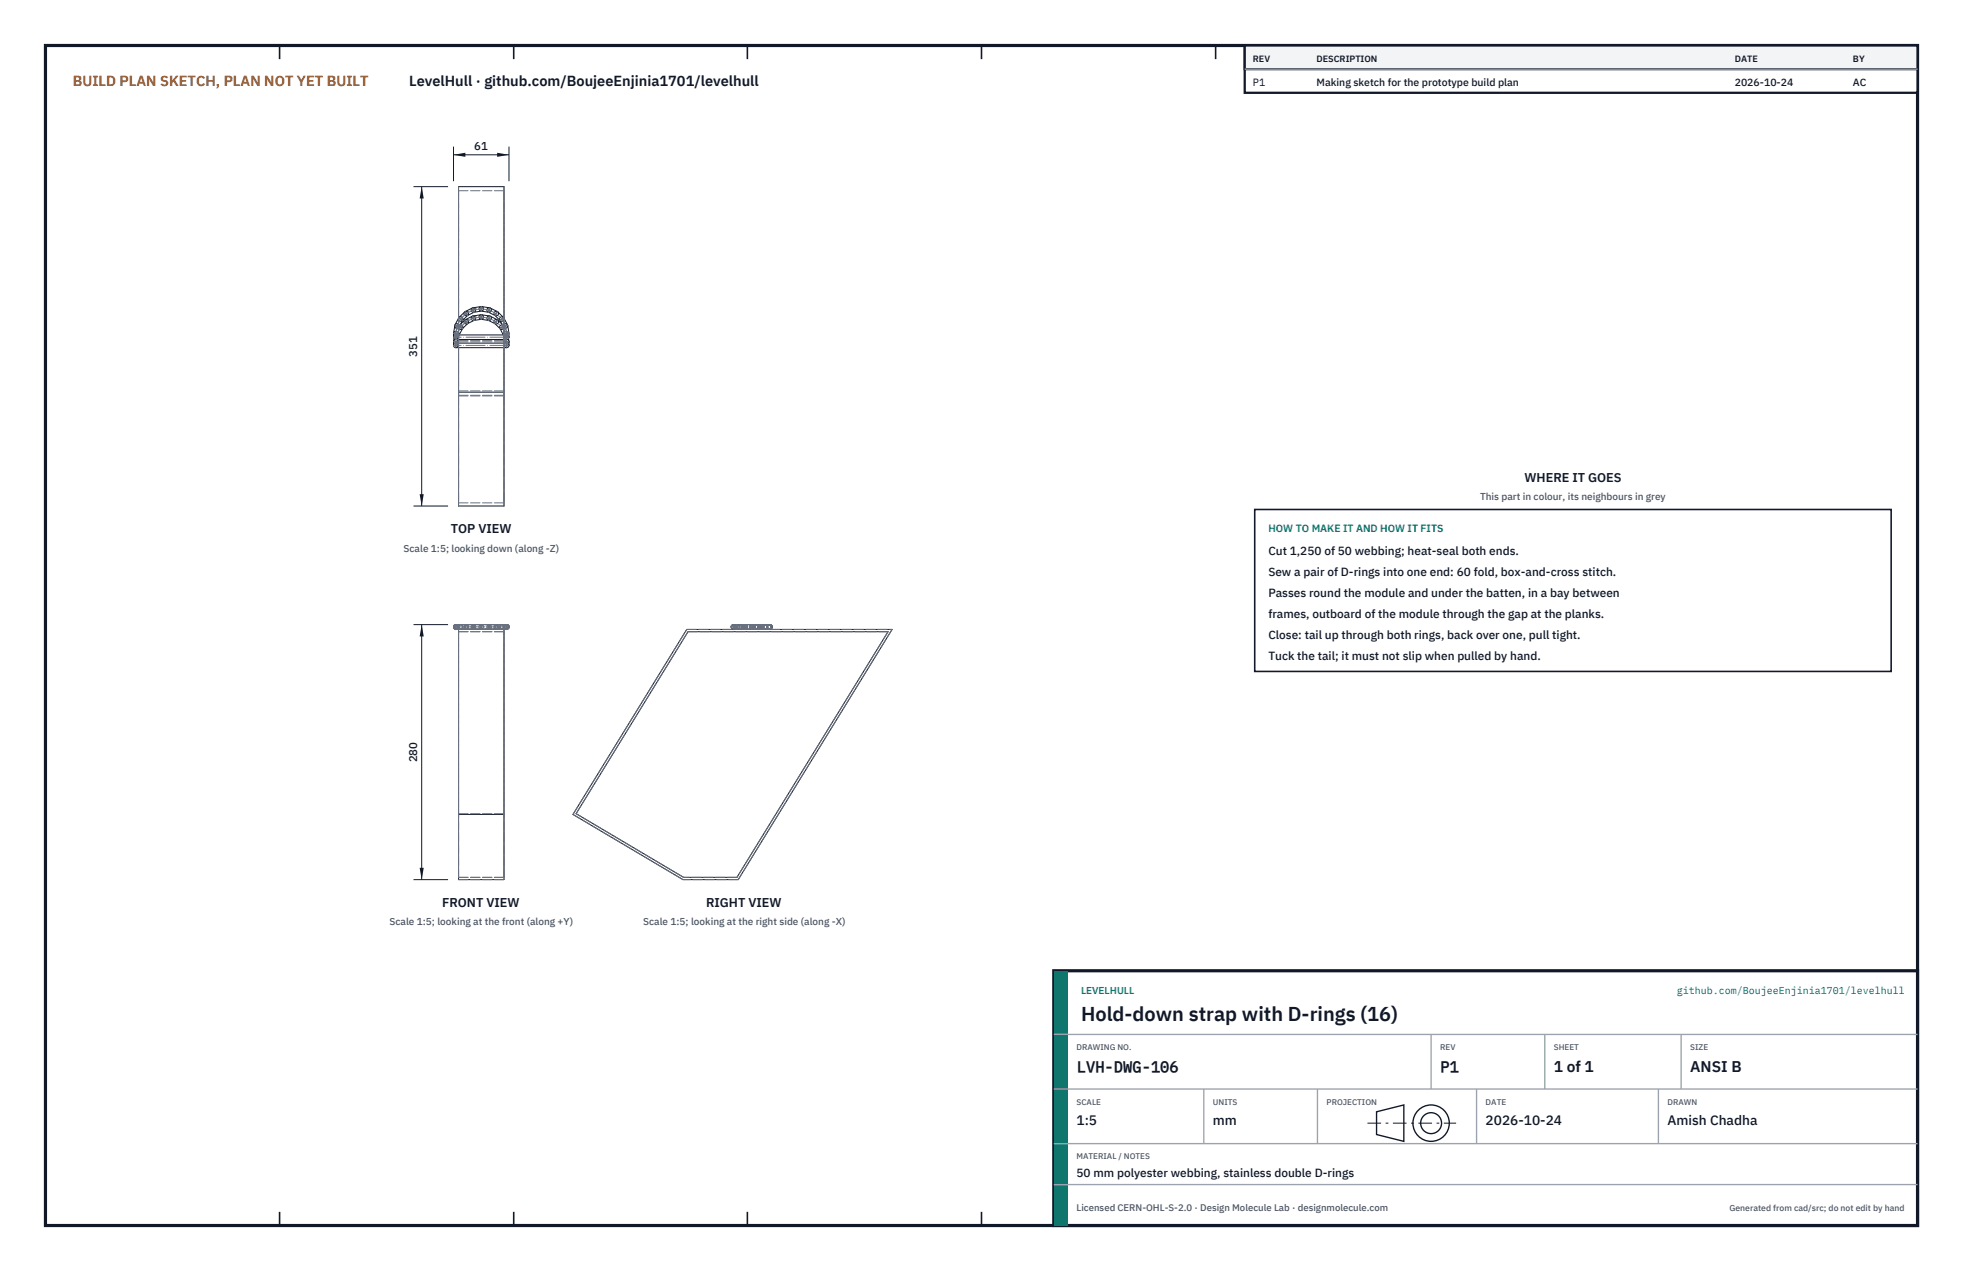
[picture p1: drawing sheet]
<svg xmlns="http://www.w3.org/2000/svg" width="432mm" height="279mm" viewBox="0 0 432 279" stroke-linecap="round" stroke-linejoin="round" font-family="sans-serif">
<path d="M10 10h411.8v259.4h-411.8z" fill="none" stroke="#111827" stroke-width=".7" stroke-linecap="butt"/>
<g fill="none" stroke="#111827" stroke-width=".35">
<path d="M61.5 10v3M113 10v3M164.4 10v3M215.9 10v3M267.4 10v3M318.9 10v3M370.3 10v3M61.5 266.4v3M113 266.4v3M164.4 266.4v3M215.9 266.4v3M267.4 266.4v3"/>
<path d="M318.9 266.4v3M370.3 266.4v3"/>
</g>
<g fill="none" stroke="#111727" stroke-width=".22">
<path d="M99.9 74.4l-.1 .6 1 .2M100 73.4l1 .1M100.3 73.6v1M100.3 75.4v1h11.2v-1M100.3 73.3l.7 .4M100.6 75.5l.2 .4M100.6 72.9a.5 .5 0 0 0-.7 .1 .5 .5 0 0 0 .1 .7 .5 .5 0 0 0 0 .9 .5 .5 0 0 0 .8-.5M100.7 73.9l.1 .2M100.8 75.1a.5 .5 0 0 0-.8-.4 .5 .5 0 0 0 0 .8 .5 .5 0 0 0 0 .9 .5 .5 0 0 0 .8-.5M100.8 75.1l-.1 .3M100.8 75.1h-1v.8h1M100.8 73.3h-1v.8h1"/>
<path d="M100.8 75.2v.2h10.2v-.2M100.8 73l.2 .6M100.9 69.9v-28.9h10v28.9M100.9 75.4v-.8h10v.8M100.9 76.4v34.8h10v-34.8M100.9 71.7l.9 .5M101 71.6l.7 .7M101 73.6h9.7M101 73.6h.1M101 73.6a5.1 5.1 0 0 1 4.9-3.4 5.1 5.1 0 0 1 4.8 3.4M101 71.5a.5 .5 0 0 0-.6-.3 .5 .5 0 0 0-.3 .7 .5 .5 0 0 0 .7 .1 .5 .5 0 0 0 .7 .4 .5 .5 0 0 0 .3-.6 .5 .5 0 0 0-.6-.4 5.1 5.1 0 0 1 4.7-3 5.1 5.1 0 0 1 4.6 3 .5 .5 0 0 0-.6 .7 .5 .5 0 0 0 .9 .1M101 71.7l-1-.1-.2 1.6 1 .2"/>
<path d="M101.8 70.4l-.9-.5-.8 1.5 .9 .5M102.9 71.1l-.7-.7-.9 .9M102.9 69.3l-.7-.7-1.2 1.2 .7 .7M104.4 70.4l-.5-.9-1.5 .8 .4 .9M104.4 68.6l-.5-.9-1.5 .8 .4 .9M105.8 70.2l.1-1 1.8 .3-.2 .9M105.8 68.4l.1-1 1.8 .3-.2 .9M105.9 70.2l-.1-1-1.7 .3 .1 .9M105.9 68.4l-.1-1-1.7 .3 .1 .9M107.4 70.4l.4-.9 1.6 .8-.5 .9M107.4 68.6l.4-.9 1.6 .8-.5 .9M108.8 71.1l.7-.7 .9 .9"/>
<path d="M108.8 69.3l.7-.7 1.2 1.2-.7 .7M110 70.4l.8-.5 .8 1.5-.9 .5M110.7 71.7l1-.1 .3 1.6-1 .2M110.7 71.5a.5 .5 0 0 1 .7-.3 .5 .5 0 0 1 .2 .7 .5 .5 0 0 1-.7 .1M110.7 73.6h.1M110.7 71.6l-.7 .7M110.8 71.7l-.8 .5M110.9 73l-.2 .6M111 75.1h1M111 75.9h1M111 73.3h1v.8M111 74.1h1"/>
<path d="M111 73.9a.5 .5 0 0 0 .4 .7 .5 .5 0 0 0 .6-.5M111.4 73.3l-.7 .4M111.5 73.6v1M111.7 73.4l-1 .1M111.8 73.7l.2 .4M111.9 74.4l.1 .6-1 .2M112 75.1a.5 .5 0 0 0-.8-.4 .5 .5 0 0 0 0 .8 .5 .5 0 0 0 0 .9 .5 .5 0 0 0 .8-.5M112 75.1l-.2 .4 .2 .4M112 75.1v.8M100.9 86.2h10M100.3 137.3a.5 .5 0 0 1 .5 .5 .5 .5 0 0 1-.5 .5M100.3 137.3a.5 .5 0 0 0-.5 .5 .5 .5 0 0 0 .5 .5"/>
<path d="M100.3 137.3v1M100.3 138.3h11.2M100.3 137.3h11.2M100.9 138.4h10v55h-10zM111.5 137.3a.5 .5 0 0 1 .5 .5 .5 .5 0 0 1-.5 .5M111.5 137.3a.5 .5 0 0 0-.5 .5 .5 .5 0 0 0 .5 .5M111.5 137.3v1M151.1 138.4h45.1l-33.8 55h-12.2l-24.2-14.4zM151.3 138.9h44l-33.2 54h-11.7l-23.7-14zM161.3 137.3a.5 .5 0 0 0-.5 .5 .5 .5 0 0 0 .5 .5M161.3 137.3a.5 .5 0 0 1 .5 .5 .5 .5 0 0 1-.5 .5M161.3 138.3h8.1"/>
<path d="M161.3 137.3h8.1M161.3 137.3v1M161.7 138.1l.4 .2M162.1 137.3v1M162.1 137.3l-.4 .2M162.1 137.3a.5 .5 0 0 1 .5 .5 .5 .5 0 0 1-.5 .5M163.1 137.3v1M163.9 137.3v1M163.9 137.3a.5 .5 0 0 1 .5 .5 .5 .5 0 0 1-.5 .5M165.6 137.3l.3 .5-.3 .5M165.6 137.3v1M165.6 137.3a.5 .5 0 0 0-.5 .5 .5 .5 0 0 0 .5 .5"/>
<path d="M165.6 137.3a.5 .5 0 0 1 .5 .5 .5 .5 0 0 1-.5 .5M167.1 137.3a.53 .53 0 0 1 .4 .5 .53 .53 0 0 1-.4 .5M167.1 137.3l.3 .5-.3 .5M167.1 137.3a.5 .5 0 0 0-.5 .5 .5 .5 0 0 0 .5 .5M167.1 137.3a.5 .5 0 0 1 .5 .5 .5 .5 0 0 1-.5 .5M168.3 137.3a.5 .5 0 0 1 .5 .5 .5 .5 0 0 1-.5 .5M168.3 137.3a.53 .53 0 0 1 .4 .5 .53 .53 0 0 1-.4 .5M168.3 137.3a.5 .5 0 0 0-.5 .5 .5 .5 0 0 0 .5 .5M169.1 137.3a.5 .5 0 0 1 .5 .5 .5 .5 0 0 1-.5 .5M169.4 137.3a.5 .5 0 0 1 .5 .5 .5 .5 0 0 1-.5 .5M100.9 179h10"/>
<circle cx="101.3" cy="70.1" r=".5"/>
<circle cx="102.6" cy="68.9" r=".5"/>
<circle cx="102.6" cy="70.7" r=".5"/>
<circle cx="104.1" cy="70" r=".5"/>
<circle cx="104.1" cy="68.2" r=".5"/>
<circle cx="105.9" cy="69.7" r=".5"/>
<circle cx="105.9" cy="67.9" r=".5"/>
<circle cx="107.6" cy="70" r=".5"/>
<circle cx="107.6" cy="68.2" r=".5"/>
<circle cx="109.2" cy="68.9" r=".5"/>
<circle cx="109.2" cy="70.7" r=".5"/>
<circle cx="110.4" cy="70.1" r=".5"/>
<circle cx="100.3" cy="137.8" r=".5"/>
<circle cx="111.5" cy="137.8" r=".5"/>
<circle cx="161.3" cy="137.8" r=".5"/>
</g>
<g fill="none" stroke="#6a7180" stroke-width=".22" stroke-dasharray="2.1 .5">
<path d="M100.9 41v33.9M100.9 41.9v33.3M100.9 41.9h10M110.9 41v33.9M110.9 41.9v33.3M99.9 74.4l.1-1M100 75.5l.2 .1 .5-.2M100 73.7l.5 .1 .3-.5M100.1 73.2l.2 .1M100.1 73.2l.8-1.5M100.3 75.1h-.5M100.3 75.9h-.5"/>
<path d="M100.3 75.1l-.5-.1M100.3 75.9v.5M100.3 75.4v.5M100.3 73.3h-.5M100.3 74.1h-.5M100.3 73.3l-.5-.1M100.3 74.1v.5M100.3 73.6v.5M100.5 73.4h-.5M100.5 73.4l-.4-.2M100.5 71.6h-.5M100.5 71.6l-.4-.2"/>
<path d="M100.6 75.5h-.6M100.7 73.9l-.3-.3-.4 .1M100.8 75.2l-.5-.1M100.8 73.4l-.5-.1M100.8 75.2l.2-1.6M100.8 73.4l.2-1.7M100.8 75.1h-.5M100.8 75.9h-.5M100.8 73.3h-.5M100.8 74.1h-.5M100.8 75.9v-.5M100.8 75.2v-.1"/>
<path d="M100.8 75.4h-.5M100.8 74.1v-.8M100.8 73.3l-.2-.4M100.8 73a.5 .5 0 0 0-.7 .2 .5 .5 0 0 0 .2 .7 .5 .5 0 0 0 .7-.3M100.8 72l.2-.4M100.9 74.6h-.6M100.9 74.9h10M100.9 74.9v12.1M100.9 76.4v-1M100.9 74.6v-4.7M100.9 75.2v11.7M100.9 75.2h10"/>
<path d="M101 73.7l-.5-.3M101 71.9l-.5-.3M101 73.7v-.1M101 71.9l.2-.5M101 71.6l.3-.3M101 73.6h-.7M101 73.6v-.1M101 73.5l-.5-.1M101 71.7l-.5-.1M101 71.6v-.1M101.2 71.4l-.3 .4-.1 .2M101.3 71.9l-.4-.2"/>
<path d="M101.3 71.9l-.3-.3M101.3 70.1l-.4-.2M101.3 70.1l-.3-.3M101.7 72.3l-.4-.4M101.7 70.5l-.4-.4M101.7 72.3v-.1M101.7 70.5v-.1M101.7 72.2h.1M101.7 70.4h.1M101.8 72.2l-.5-.3M101.8 70.4l-.5-.3M102.6 70.7l-.4-.3"/>
<path d="M102.6 70.7l-.2-.4M102.6 68.9l-.4-.3M102.6 68.9l-.2-.4M102.8 71.2l-.2-.5M102.8 69.4l-.2-.5M102.8 71.2l.1-.1M102.8 69.4l.1-.1M102.9 71.1h.1M102.9 69.3h.1M102.9 71.1l-.3-.4M102.9 69.3l-.3-.4M104.1 70l-.2-.5"/>
<path d="M104.1 70v-.5M104.1 68.2l-.2-.5M104.1 68.2v-.5M104.2 70.4l-.1-.4M104.2 68.6l-.1-.4M104.2 70.4h.1M104.2 68.6h.1M104.3 70.4h.1M104.3 68.6h.1M104.4 70.4l-.3-.4M104.4 68.6l-.3-.4M105.8 70.2l.1-.5"/>
<path d="M105.8 68.4l.1-.5M105.8 70.2h.1M105.8 68.4h.1M105.9 69.7l-.1-.5M105.9 69.7v-.5M105.9 67.9l-.1-.5M105.9 67.9v-.5M105.9 70.2h.1M105.9 68.4h.1M105.9 70.2v-.5M105.9 68.4v-.5M107.4 70.4l.2-.4"/>
<path d="M107.4 68.6l.2-.4M107.4 70.4h.1M107.4 68.6h.1M107.5 70.4l.1-.4M107.5 68.6l.1-.4M107.6 70l.1-.5M107.6 70l.2-.5M107.6 68.2l.1-.5M107.6 68.2l.2-.5M108.8 71.1l.4-.4M108.8 69.3l.4-.4M108.8 71.1h.1"/>
<path d="M108.8 69.3h.1M108.9 71.1v.1M108.9 69.3v.1M108.9 71.2l.3-.5M108.9 69.4l.3-.5M109.2 70.7l.2-.4M109.2 70.7l.3-.3M109.2 68.9l.2-.4M109.2 68.9l.3-.3M110 72.2l.4-.3M110 70.4l.4-.3M110 72.2h.1"/>
<path d="M110 70.4h.1M110 72.2v.1M110 70.4v.1M110 72.3l.4-.4M110 70.5l.4-.4M110.4 71.9l.3-.3M110.4 71.9l.4-.2M110.4 70.1l.3-.3M110.4 70.1l.4-.2M110.4 71.3l.3 .3M110.5 71.4l.2 .5M110.7 73.5l.5-.1"/>
<path d="M110.7 71.7l.5-.1M110.7 73.5v.1M110.7 71.7l.3 1.7M110.7 71.5l.2 .5M110.7 73.6v.1M110.7 73.6l.3 1.6M110.7 73.6a.5 .5 0 0 0 .6 .3 .5 .5 0 0 0 .4-.5M110.7 73.7l.5-.3M110.7 71.9l.5-.3M110.8 72.2l.1-.3M110.8 71.7l.8 1.5M110.9 74.9v12.1"/>
<path d="M110.9 76.4v-1M110.9 74.6v-4.7M110.9 75.2v11.7M110.9 71.9l-.4-.5M111 75.9h.5M111 75.1h.5M111 74.1h.5M111 73.3h.5M111 75.1v.1M111 75.4v.5M111 73.3v.8M111 75.2l.5-.1"/>
<path d="M111 73.4l.5-.1M111.2 75.5h.6M111.2 73.4l.4-.2M111.2 73.4h.5M111.2 71.6l.4-.2M111.2 71.6h.5M111.5 75.1l.5-.1M111.5 75.9h.5M111.5 75.1h.5M111.5 75.9v.5M111.5 75.4v.5M111.5 73.3l.5-.1"/>
<path d="M111.5 74.1h.5M111.5 73.3h.5M111.5 74.1v.5M111.5 73.6v.5M111.5 75.4h-.5M111.5 73.6h-.8M111.5 74.6h-.6M111.6 73.2l-.2 .1M111.7 73.4l.2 1M111.7 73.4l-.3-.4h-.5M111.8 75.5h-.6M111.8 73.7l-.5-.1-.3 .3"/>
<path d="M100.9 87h10M100.9 87v24.2M100.9 86.9v23.6M100.9 85.9v-44M100.9 86.9h10M100.9 85.9h10M110.9 87v24.2M110.9 86.9v23.6M110.9 85.9v-44M100.9 110.5v-24.6M100.9 110.5h10M110.9 110.5v-24.6"/>
<path d="M100.3 138.3a.5 .5 0 0 0 .5-.5 .5 .5 0 0 0-.5-.5M100.3 138.3h.2M100.3 138.3a.5 .5 0 0 1-.5-.5 .5 .5 0 0 1 .5-.5M100.3 137.3a.5 .5 0 0 1 .5 .5 .5 .5 0 0 1-.5 .5M100.3 137.3v1M100.3 138.3v-1M100.3 137.3a.5 .5 0 0 0-.5 .5 .5 .5 0 0 0 .5 .5M100.3 137.3h.2M100.5 138.3a.5 .5 0 0 1-.5-.5 .5 .5 0 0 1 .5-.5M100.5 137.3a.5 .5 0 0 1 .5 .5 .5 .5 0 0 1-.5 .5M100.5 138.3a.5 .5 0 0 0 .5-.5 .5 .5 0 0 0-.5-.5M100.5 138.3h.8"/>
<path d="M100.5 138.3a.5 .5 0 0 1-.4-.5 .5 .5 0 0 1 .4-.5M100.5 137.3a.5 .5 0 0 0-.5 .5 .5 .5 0 0 0 .5 .5M100.5 137.3h.8M100.9 138.4h10M100.9 138.4v55M100.9 138.9v54M100.9 138.9h10M101.3 138.3a.5 .5 0 0 1-.4-.5 .5 .5 0 0 1 .4-.5M101.3 137.3a.5 .5 0 0 1 .5 .5 .5 .5 0 0 1-.5 .5M101.3 138.3a.5 .5 0 0 0 .5-.5 .5 .5 0 0 0-.5-.5M101.3 138.3h1.3M101.3 138.3a.53 .53 0 0 1-.3-.5 .53 .53 0 0 1 .3-.5"/>
<path d="M101.3 137.3a.53 .53 0 0 1 .4 .5 .53 .53 0 0 1-.4 .5M101.3 137.3a.5 .5 0 0 0-.5 .5 .5 .5 0 0 0 .5 .5M101.3 137.3h1.3M102.6 138.3a.53 .53 0 0 1-.4-.5 .53 .53 0 0 1 .4-.5M102.6 137.3a.53 .53 0 0 1 .3 .5 .53 .53 0 0 1-.3 .5M102.6 138.3a.5 .5 0 0 0 .5-.5 .5 .5 0 0 0-.5-.5M102.6 138.3h1.5M102.6 138.3l-.2-.5 .2-.5M102.6 137.3l.2 .5-.2 .5M102.6 137.3a.5 .5 0 0 0-.5 .5 .5 .5 0 0 0 .5 .5M102.6 137.3h1.5M104.1 138.3l-.2-.5 .2-.5"/>
<path d="M104.1 137.3l.3 .5-.3 .5M104.1 138.3a.5 .5 0 0 0 .5-.5 .5 .5 0 0 0-.5-.5M104.1 138.3h1.8M104.1 138.3v-1M104.1 137.3v1M104.1 137.3a.5 .5 0 0 0-.5 .5 .5 .5 0 0 0 .5 .5M104.1 137.3h1.8M105.9 138.3v-1M105.9 137.3v1M105.9 138.3a.5 .5 0 0 0 .5-.5 .5 .5 0 0 0-.5-.5M105.9 138.3h1.7M105.9 137.3a.5 .5 0 0 0-.5 .5 .5 .5 0 0 0 .5 .5"/>
<path d="M105.9 137.3h1.7M107.6 138.3v-1M107.6 137.3v1M107.6 138.3a.5 .5 0 0 0 .5-.5 .5 .5 0 0 0-.5-.5M107.6 138.3h1.6M107.6 138.3l.2-.5-.2-.5M107.6 137.3l-.2 .5 .2 .5M107.6 137.3a.5 .5 0 0 0-.5 .5 .5 .5 0 0 0 .5 .5M107.6 137.3h1.6M109.2 138.3l.2-.5-.2-.5M109.2 137.3l-.3 .5 .3 .5M109.2 138.3a.5 .5 0 0 0 .5-.5 .5 .5 0 0 0-.5-.5"/>
<path d="M109.2 138.3h1.2M109.2 138.3a.53 .53 0 0 0 .3-.5 .53 .53 0 0 0-.3-.5M109.2 137.3l-.4 .3a.51 .51 0 0 0 .4 .7M109.2 137.3a.5 .5 0 0 0-.5 .5 .5 .5 0 0 0 .5 .5M109.2 137.3h1.2M110.4 138.3a.53 .53 0 0 0 .3-.5 .53 .53 0 0 0-.3-.5M110.4 137.3l-.3 .3a.51 .51 0 0 0 .3 .7M110.4 138.3a.5 .5 0 0 0 .5-.5 .5 .5 0 0 0-.5-.5M110.4 138.3h.8M110.4 138.3a.5 .5 0 0 0 .4-.5 .5 .5 0 0 0-.4-.5M110.4 137.3l-.3 .2a.52 .52 0 0 0 .3 .8M110.4 137.3a.5 .5 0 0 0-.5 .5 .5 .5 0 0 0 .5 .5"/>
<path d="M110.4 137.3h.8M110.9 138.4v55M110.9 138.9v54M111.2 138.3a.5 .5 0 0 0 .4-.5 .5 .5 0 0 0-.4-.5M111.2 137.3l-.3 .2a.52 .52 0 0 0 .3 .8M111.2 138.3a.5 .5 0 0 0 .5-.5 .5 .5 0 0 0-.5-.5M111.2 138.3h.3M111.2 137.3a.5 .5 0 0 0-.5 .5 .5 .5 0 0 0 .5 .5M111.2 137.3h.3M111.5 138.3a.5 .5 0 0 0 .5-.5 .5 .5 0 0 0-.5-.5M111.5 137.3a.5 .5 0 0 0-.5 .5 .5 .5 0 0 0 .5 .5M111.5 137.3v1"/>
<path d="M111.5 138.3h-11.2M111.5 138.3v-1M111.5 137.3h-11.2M151.1 138.4h45.1M151.3 138.9h44M161.3 138.3h.8M161.3 138.3v-1M161.3 137.3v1M161.3 137.3h.8M161.3 137.3a.5 .5 0 0 0-.5 .5 .5 .5 0 0 0 .5 .5M161.3 138.3a.5 .5 0 0 0 .5-.5 .5 .5 0 0 0-.5-.5M161.7 137.5v.6"/>
<path d="M162.1 138.3v-1M162.1 137.3v1M162.1 138.3h1.7M162.1 137.3a.5 .5 0 0 0-.5 .5 .5 .5 0 0 0 .5 .5M162.1 138.3a.5 .5 0 0 0 .5-.5 .5 .5 0 0 0-.5-.5M162.1 137.3h1.7M163.1 138.3h.8M163.1 138.3v-1M163.1 137.3v1M163.1 137.3h.8M163.1 137.3a.5 .5 0 0 0-.5 .5 .5 .5 0 0 0 .5 .5M163.1 138.3a.5 .5 0 0 0 .5-.5 .5 .5 0 0 0-.5-.5"/>
<path d="M163.8 138.3v-1M163.8 137.3v1M163.8 138.3h1.5M163.8 138.3l.3-.5-.3-.5M163.8 137.3l-.2 .5 .2 .5M163.8 138.3h-.7M163.8 137.3a.5 .5 0 0 0-.5 .5 .5 .5 0 0 0 .5 .5M163.8 138.3a.5 .5 0 0 0 .5-.5 .5 .5 0 0 0-.5-.5M163.8 137.3h1.5M163.8 137.3h-.7M163.9 138.3v-1M163.9 137.3v1"/>
<path d="M163.9 138.3h1.7M163.9 137.3a.5 .5 0 0 0-.5 .5 .5 .5 0 0 0 .5 .5M163.9 138.3a.5 .5 0 0 0 .5-.5 .5 .5 0 0 0-.5-.5M163.9 137.3h1.7M165.3 138.3l.3-.5-.3-.5M165.3 137.3l-.2 .5 .2 .5M165.3 138.3h1.2M165.3 138.3a.53 .53 0 0 0 .4-.5 .53 .53 0 0 0-.4-.5M165.3 137.3l-.3 .3a.51 .51 0 0 0 .3 .7M165.3 137.3a.53 .53 0 0 0-.3 .5 .53 .53 0 0 0 .3 .5M165.3 138.3h-1.5M165.3 137.3a.5 .5 0 0 0-.5 .5 .5 .5 0 0 0 .5 .5"/>
<path d="M165.3 138.3a.5 .5 0 0 0 .5-.5 .5 .5 0 0 0-.5-.5M165.3 137.3h1.2M165.3 137.3h-1.5M165.6 138.3v-1M165.6 137.3v1M165.6 138.3h1.5M165.6 138.3l.3-.5-.3-.5M165.6 137.3l-.2 .5 .2 .5M165.6 137.3a.5 .5 0 0 0-.5 .5 .5 .5 0 0 0 .5 .5M165.6 138.3a.5 .5 0 0 0 .5-.5 .5 .5 0 0 0-.5-.5M165.6 137.3h1.5M166.5 138.3a.53 .53 0 0 0 .4-.5 .53 .53 0 0 0-.4-.5"/>
<path d="M166.5 137.3l-.3 .3a.51 .51 0 0 0 .3 .7M166.5 138.3h.8M166.5 138.3a.5 .5 0 0 0 .5-.5 .5 .5 0 0 0-.5-.5M166.5 137.3l-.3 .2a.52 .52 0 0 0 .3 .8M166.5 137.3a.5 .5 0 0 0-.4 .5 .5 .5 0 0 0 .4 .5M166.5 138.3h-1.2M166.5 137.3a.53 .53 0 0 0-.3 .5 .53 .53 0 0 0 .3 .5M166.5 137.3a.5 .5 0 0 0-.5 .5 .5 .5 0 0 0 .5 .5M166.5 137.3h.8M166.5 137.3h-1.2M167.1 138.3l.3-.5-.3-.5M167.1 137.3l-.2 .5 .2 .5"/>
<path d="M167.1 138.3h1.2M167.1 138.3a.53 .53 0 0 0 .4-.5 .53 .53 0 0 0-.4-.5M167.1 137.3l-.3 .3a.51 .51 0 0 0 .3 .7M167.1 137.3a.53 .53 0 0 0-.3 .5 .53 .53 0 0 0 .3 .5M167.1 137.3a.5 .5 0 0 0-.5 .5 .5 .5 0 0 0 .5 .5M167.1 138.3a.5 .5 0 0 0 .5-.5 .5 .5 0 0 0-.5-.5M167.1 137.3h1.2M167.3 138.3a.5 .5 0 0 0 .5-.5 .5 .5 0 0 0-.5-.5M167.3 137.3l-.3 .2a.52 .52 0 0 0 .3 .8M167.3 138.3h.3M167.3 137.3a.5 .5 0 0 0-.5 .5 .5 .5 0 0 0 .5 .5M167.3 138.3h.2a.5 .5 0 0 0 .3-.6 .5 .5 0 0 0-.5-.4"/>
<path d="M167.3 138.3h-.8M167.3 137.3a.5 .5 0 0 0-.4 .5 .5 .5 0 0 0 .4 .5M167.3 137.3h.3M167.3 137.3h-.8M167.6 138.3a.5 .5 0 0 0 .5-.5 .5 .5 0 0 0-.5-.5M167.6 137.3a.5 .5 0 0 0-.5 .5 .5 .5 0 0 0 .5 .5M167.6 138.3h-.3M167.6 138.3h.2a.5 .5 0 0 0 .3-.6 .5 .5 0 0 0-.5-.4M167.6 137.3h-.3M168.3 138.3a.53 .53 0 0 0 .4-.5 .53 .53 0 0 0-.4-.5M168.3 137.3l-.3 .3a.51 .51 0 0 0 .3 .7M168.3 138.3h.8"/>
<path d="M168.3 138.3a.5 .5 0 0 0 .5-.5 .5 .5 0 0 0-.5-.5M168.3 137.3l-.3 .2a.51 .51 0 0 0 .3 .8M168.3 137.3a.5 .5 0 0 0-.4 .5 .5 .5 0 0 0 .4 .5M168.3 137.3a.53 .53 0 0 0-.3 .5 .53 .53 0 0 0 .3 .5M168.3 137.3a.5 .5 0 0 0-.5 .5 .5 .5 0 0 0 .5 .5M168.3 137.3h.8M169.1 138.3a.5 .5 0 0 0 .5-.5 .5 .5 0 0 0-.5-.5M169.1 137.3l-.3 .2a.52 .52 0 0 0 .3 .8M169.1 138.3h.3M169.1 137.3a.5 .5 0 0 0-.5 .5 .5 .5 0 0 0 .5 .5M169.1 137.3a.5 .5 0 0 0-.4 .5 .5 .5 0 0 0 .4 .5M169.1 137.3h.3"/>
<path d="M169.4 138.3a.5 .5 0 0 0 .5-.5 .5 .5 0 0 0-.5-.5M169.4 137.3a.5 .5 0 0 0-.5 .5 .5 .5 0 0 0 .5 .5M195.3 138.9l-33.2 54M196.2 138.4l-33.8 55M100.9 178.9v-40M100.9 178.9h10M110.9 178.9v-40M126 179l25.1-40.6M126.7 178.9l24.6-40M100.9 193.4h10M100.9 192.9v-14M100.9 192.9h10"/>
<path d="M110.9 192.9v-14M150.2 193.4l-24.2-14.4M150.4 192.9l-23.7-14M162.1 192.9h-11.7M162.4 193.4h-12.2"/>
<circle cx="111.5" cy="73.3" r=".5"/>
<circle cx="100.3" cy="137.8" r=".5"/>
<circle cx="111.5" cy="137.8" r=".5"/>
<circle cx="161.3" cy="137.8" r=".5"/>
<circle cx="163.1" cy="137.8" r=".5"/>
</g>
<g fill="none" stroke="#6a7180" stroke-width=".22" stroke-dasharray="4.2 .5 0 .5">
<path d="M100.2 75.6l.4-2.6M100.2 73.8l.4-2.6M100.2 74.1l1.5-2.8M100.2 72.3l1.5-2.8M100.3 76.1v-1.2M100.3 74.3v-1.2M100.8 72.5l2.4-2.3M100.8 70.7l2.4-2.3M101.9 71l2.9-1.4M101.9 69.2l2.9-1.4M103.7 70l2.6-.4M103.7 68.2l2.6-.4"/>
<path d="M105.7 69.7l2.1 .3M105.7 67.9l2.1 .3M107.7 70l1.3 .7M107.7 68.2l1.3 .7M109.6 71.2l.3 .3M109.6 69.4l.3 .3M110.5 72.1l.6 1.2M110.5 70.3l.6 1.2M111.2 73.2l.3 2.1M111.2 71.4l.3 2.1M111.5 74.9v1.2M111.5 73.1v1.2"/>
<path d="M112 75.9h-12.2M112 74.1h-12.2M99.8 137.8h1.1M100.3 138.4v-1.1M110.8 137.8h1.2M111.5 138.4v-1.1M112 137.8h-12.2M160.7 137.8h1.3M161.1 137.8h1.2M161.3 138.4v-1.1M162.3 137.8h-1.2M162.5 137.8h1.3"/>
<path d="M162.9 137.8h1.2M163.1 138.4v-1.1M164.1 137.8h-1.2"/>
</g>
<path d="M99.8 32.2v7.6M99.8 34h12.2M112 32.2v7.6" fill="none" stroke="#111827" stroke-width=".22"/>
<path d="M99.8 34l2.6-.4v.9zM109.4 33.6v.9l2.6-.5z" fill="#111827"/>
<path d="M91 41h7.6M92.8 41v70.2M91 111.2h7.6" fill="none" stroke="#111827" stroke-width=".22"/>
<path d="M92.8 41l-.5 2.6h.9zM92.3 108.6h.9l-.4 2.6z" fill="#111827"/>
<path d="M91 137.3h7.6M92.8 137.3v56.1M91 193.4h7.6" fill="none" stroke="#111827" stroke-width=".22"/>
<path d="M92.8 137.3l-.5 2.6h.9zM92.3 190.8h.9l-.4 2.6z" fill="#111827"/>
<path d="M276 112h140v35.6h-140z" fill="#fff" stroke="#111827" stroke-width=".35"/>
<path d="M273.8 10h148v10.4h-148z" fill="#fff" stroke="#111827" stroke-width=".5"/>
<path d="M273.8 10h148v5.2h-148z" fill="#f3f4f6" stroke="#111827" stroke-width=".5"/>
<path d="M273.8 15.2h148" fill="none" stroke="#9ca3af" stroke-width=".3"/>
<path d="M231.8 213.4h190v56h-190z" fill="#fff" stroke="#111827" stroke-width=".7" stroke-linecap="butt"/>
<path d="M231.8 213.4h3v56h-3z" fill="#0f766e"/>
<path d="M231.8 227.4h190M231.8 239.4h190M264.8 239.4v12M289.8 239.4v12M314.8 227.4v12M324.8 239.4v12M339.8 227.4v12M364.8 239.4v12M369.8 227.4v12M231.8 251.4h190M231.8 260.4h190" fill="none" stroke="#9ca3af" stroke-width=".3"/>
<g fill="none" stroke="#111827" stroke-width=".3">
<path d="M302.8 244.4l6-1.5v8l-6-1.5z"/>
<circle cx="314.8" cy="246.9" r="4"/>
<circle cx="314.8" cy="246.9" r="2.3"/>
</g>
<path d="M300.8 246.9h19.5" fill="none" stroke="#111827" stroke-width=".22" stroke-dasharray="3 1 .6 1" stroke-linecap="butt"/>
<text font-size="4.4" fill="#111827" x="237.8" y="224.4">Hold-down strap with D-rings (16)</text>
<g font-size="3.4" fill="#111827">
<text x="236.8" y="235.6">LVH-DWG-106</text>
<text x="316.8" y="235.6">P1</text>
<text x="341.8" y="235.6">1 of 1</text>
<text x="371.8" y="235.6">ANSI B</text>
</g>
<text font-size="3.2" fill="#b45309" x="16" y="19">BUILD PLAN SKETCH, PLAN NOT YET BUILT</text>
<text font-size="3.2" fill="#111827" x="90" y="19">LevelHull · github.com/BoujeeEnjinia1701/levelhull</text>
<g font-size="3" fill="#111827">
<text x="236.8" y="247.2">1:5</text>
<text x="266.8" y="247.2">mm</text>
<text x="326.8" y="247.2">2026-10-24</text>
<text x="366.8" y="247.2">Amish Chadha</text>
</g>
<g font-size="2.8" fill="#111827">
<text x="335.3" y="106">WHERE IT GOES</text>
<text x="99.2" y="117.3">TOP VIEW</text>
<text x="97.2" y="199.4">FRONT VIEW</text>
<text x="155.3" y="199.4">RIGHT VIEW</text>
</g>
<g font-size="2.6" fill="#111827">
<text x="279" y="122">Cut 1,250 of 50 webbing; heat-seal both ends.</text>
<text x="279" y="126.6">Sew a pair of D-rings into one end: 60 fold, box-and-cross stitch.</text>
<text x="279" y="131.2">Passes round the module and under the batten, in a bay between</text>
<text x="279" y="135.8">frames, outboard of the module through the gap at the planks.</text>
<text x="279" y="140.4">Close: tail up through both rings, back over one, pull tight.</text>
<text x="279" y="145">Tuck the tail; it must not slip when pulled by hand.</text>
<text x="236.8" y="258.8">50 mm polyester webbing, stainless double D-rings</text>
</g>
<g font-size="2.5" fill="#111827">
<text x="104.3" y="33">61</text>
<text x="91.8" y="78.4" transform="rotate(-90 91.8 78.4)">351</text>
<text x="91.8" y="167.6" transform="rotate(-90 91.8 167.6)">280</text>
</g>
<g font-size="2.3" fill="#111827">
<text x="275.6" y="18.8">P1</text>
<text x="289.6" y="18.8">Making sketch for the prototype build plan</text>
<text x="381.6" y="18.8">2026-10-24</text>
<text x="407.6" y="18.8">AC</text>
</g>
<text font-size="2.3" fill="#0f766e" x="279" y="117">HOW TO MAKE IT AND HOW IT FITS</text>
<g font-size="2.2" fill="#4b5563">
<text x="325.6" y="110">This part in colour, its neighbours in grey</text>
<text x="88.8" y="121.3">Scale 1:5; looking down (along -Z)</text>
<text x="85.7" y="203.4">Scale 1:5; looking at the front (along +Y)</text>
<text x="141.5" y="203.4">Scale 1:5; looking at the right side (along -X)</text>
</g>
<g font-size="2.2" fill="#0f766e">
<text x="237.8" y="218.4">LEVELHULL</text>
<text x="368.8" y="218.4">github.com/BoujeeEnjinia1701/levelhull</text>
</g>
<text font-size="2.1" fill="#4b5563" x="236.8" y="266.2">Licensed CERN-OHL-S-2.0 · Design Molecule Lab · designmolecule.com</text>
<g font-size="2" fill="#111827">
<text x="275.6" y="13.6">REV</text>
<text x="289.6" y="13.6">DESCRIPTION</text>
<text x="381.6" y="13.6">DATE</text>
<text x="407.6" y="13.6">BY</text>
</g>
<text font-size="1.9" fill="#4b5563" x="380.4" y="266.2">Generated from cad/src; do not edit by hand</text>
<g font-size="1.8" fill="#4b5563">
<text x="236.8" y="230.8">DRAWING NO.</text>
<text x="316.8" y="230.8">REV</text>
<text x="341.8" y="230.8">SHEET</text>
<text x="371.8" y="230.8">SIZE</text>
<text x="236.8" y="242.8">SCALE</text>
<text x="266.8" y="242.8">UNITS</text>
<text x="291.8" y="242.8">PROJECTION</text>
<text x="326.8" y="242.8">DATE</text>
<text x="366.8" y="242.8">DRAWN</text>
<text x="236.8" y="254.8">MATERIAL / NOTES</text>
</g>
</svg>
